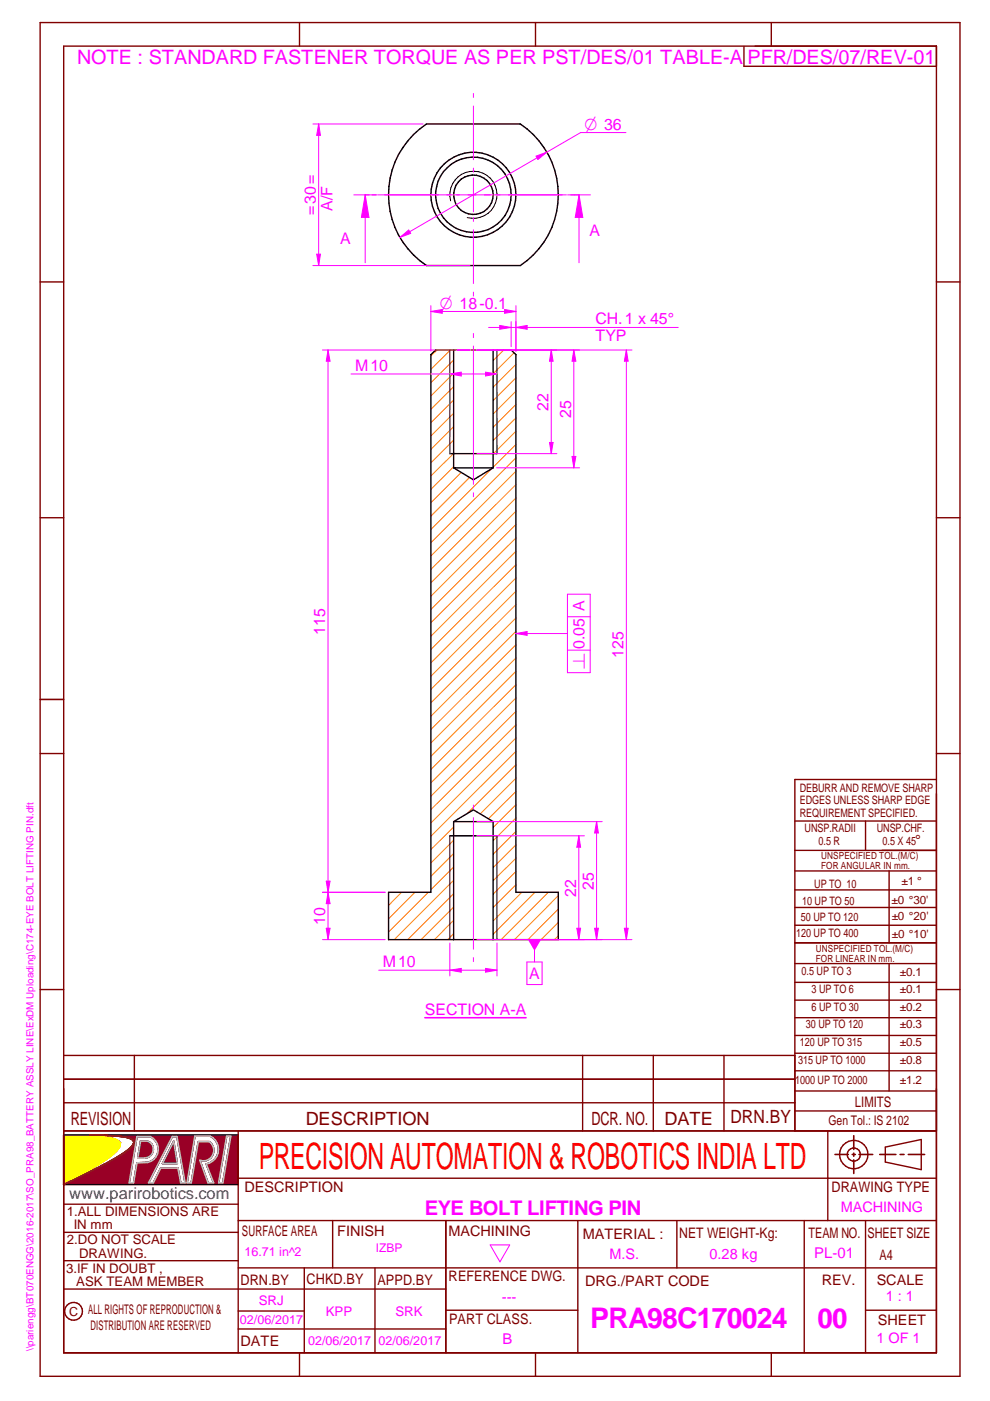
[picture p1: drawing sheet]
<svg xmlns="http://www.w3.org/2000/svg" width="210mm" height="297mm" viewBox="0 0 210 297" stroke-linecap="round" stroke-linejoin="round" font-family="sans-serif">
<g fill="none" stroke="#800000" stroke-width=".3">
<path d="M8.5 4.8h195v287h-195zM13.5 9.8h185v277h-185zM63.5 4.8v5M113.5 4.8v5M157.7 9.9v4.2h40.8M163.5 4.8v5M8.5 59.8h5M198.5 59.8h5M8.5 109.8h5M198.5 109.8h5M8.5 159.8h5M198.5 159.8h5"/>
<path d="M8.5 209.8h5M198.5 209.8h5M63.5 286.8v5M113.5 286.8v5M163.5 286.8v5"/>
</g>
<path d="M8.5 148.3h5" fill="none" stroke="#800000" stroke-width=".34"/>
<path d="M29 241h2.9a2.94 2.94 0 0 1 1.6 2.9 2.94 2.94 0 0 1-2.2 2.6h-2.3l-.7 4.3h-.9zM36.5 241h1l1.7 9.8h-.9l-.6-3.2h-3.6l-1.6 3.2h-1zM41.3 240.9h3.3a3.2 3.2 0 0 1 1.7 3.2 3.2 3.2 0 0 1-2.6 2.7l1.6 4h-1.2l-1.7-4.8a2.23 2.23 0 0 0 2.7-1.1 2.23 2.23 0 0 0-.7-2.8h-2.4l-1.4 8.7h-.9zM48 240.9h.9l-1.7 9.9h-.8z" fill="none" stroke="#991b1e" stroke-width=".34"/>
<path d="M29.8 241.9h1.4a1.85 1.85 0 0 1 1.3 2.1 1.85 1.85 0 0 1-1.8 1.5h-1.5z" fill-rule="evenodd" fill="#990026"/>
<path d="M29.8 241.9h1.4a1.85 1.85 0 0 1 1.3 2.1 1.85 1.85 0 0 1-1.8 1.5h-1.5z" fill="none" stroke="#991b1e" stroke-width=".34"/>
<path d="M36.8 242l.8 4.7h-3.1z" fill="#990026"/>
<path d="M36.8 242l.8 4.7h-3.1z" fill="none" stroke="#991b1e" stroke-width=".34"/>
<path d="M19 240.6l1.4 .1a31.6 31.6 0 0 1 7.1 .6 .93 .93 0 0 1 .8 .7 .93 .93 0 0 1-.4 1.1 16.4 16.4 0 0 1-4 2.8l-2.7 1.5-7.7 3.8 8.1-4.8a9 9 0 0 0 3.8-3.6v-.5M19.3 240.6l4.2 .7 1.4 .5 .5 .4M29 241h2.9a2.94 2.94 0 0 1 1.6 2.9 2.94 2.94 0 0 1-2.2 2.6h-2.3l-.7 4.3h-.9zM29.8 241.9h1.4a1.85 1.85 0 0 1 1.3 2.1 1.85 1.85 0 0 1-1.8 1.5h-1.5zM36.5 241h1l1.7 9.8h-.9l-.6-3.2h-3.6l-1.6 3.2h-1zM36.8 242l.8 4.7h-3.1zM41.3 240.9h3.3a3.2 3.2 0 0 1 1.7 3.2 3.2 3.2 0 0 1-2.6 2.7l1.6 4h-1.2l-1.7-4.8a2.23 2.23 0 0 0 2.7-1.1 2.23 2.23 0 0 0-.7-2.8h-2.4l-1.4 8.7h-.9zM48 240.9h.9l-1.7 9.9h-.8z" fill="none" stroke="#000" stroke-width=".34"/>
<circle cx="25.4" cy="242.2" r=".17" fill="#000"/>
<path d="M29.8 241.9h1.4a1.85 1.85 0 0 1 1.3 2.1 1.85 1.85 0 0 1-1.8 1.5h-1.5zM36.8 242l.8 4.7h-3.1z" fill="none" stroke="#c0c0c0" stroke-width=".34"/>
<path d="M13.5 240.6h5.8l3.6 .5a3.3 3.3 0 0 1 2.5 1.3 2.97 2.97 0 0 1-1.5 2.4l-4.2 2.8-6.2 3.6z" fill-rule="evenodd" fill="#ff0"/>
<path d="M25.4 242.3a1.68 1.68 0 0 1-.8 1.8l-1.4 1.2-2.3 1.6-7.4 4.3" fill="none" stroke="#f1eb1f" stroke-width=".34"/>
<circle cx="25.4" cy="242.3" r=".17" fill="#f1eb1f"/>
<path d="M25.4 242.2l-.6-.5a22.5 22.5 0 0 0-5.5-1.1h-5.8v10.6" fill="none" stroke="#f1eb1f" stroke-width=".34"/>
<path d="M19 240.6l3.6 .5 2 .5a1.05 1.05 0 0 1 .8 .8 1.05 1.05 0 0 1-.3 1.1l-.3 .5a18.3 18.3 0 0 1-4 2.9l-7.3 4.3" fill="none" stroke="#ff0" stroke-width=".34"/>
<path d="M13.5 240.6v10.6" fill="none" stroke="#000" stroke-width=".34"/>
<path d="M13.5 240.6v10.6" fill="none" stroke="#000" stroke-width=".3"/>
<path d="M19 240.6l4.4 .1 2.7 .3 1.8 .5 .4 .4 .1 .4-.3 .6-.8 .8-3 2-3.1 1.7-7.7 3.8h37v-10.6zM29 241h2.9a2.94 2.94 0 0 1 1.6 2.9 2.94 2.94 0 0 1-2.2 2.6h-2.3l-.7 4.3h-.9zM41.3 240.9h3.3a3.2 3.2 0 0 1 1.7 3.2 3.2 3.2 0 0 1-2.6 2.7l1.6 4h-1.2l-1.7-4.8a2.23 2.23 0 0 0 2.7-1.1 2.23 2.23 0 0 0-.7-2.8h-2.4l-1.4 8.7h-.9zM48 240.9h.9l-1.7 9.9h-.8zM36.5 241h1l1.7 9.8h-.9l-.6-3.2h-3.6l-1.6 3.2h-1z" fill-rule="evenodd" fill="#990026"/>
<g fill="none" stroke="#000" stroke-width=".3">
<path d="M87.7 28.5l2.7-2.2h19.9a18 18 0 0 1 0 30h-19.9a18 18 0 0 1-2.7-27.8zM13.5 240.6h37v10.6h-37"/>
<circle cx="100.4" cy="41.3" r="4.2"/>
<circle cx="100.4" cy="41.3" r="8"/>
<circle cx="100.4" cy="41.3" r="9"/>
</g>
<path d="M13.5 251.2a118.2 118.2 0 0 0 12.2-6.4l-4.5 2.6zM19 240.6l6.1 .3 2.4 .4a18.7 18.7 0 0 0-5.6-.6zM27.5 241.3l.5 .3M28 241.6h.1M28 241.6l.4 .5M28.2 241.7l.2 .6M28.4 242.3l-.3 .6-.5 .6-1.9 1.3M28.4 242.3l-.6 .9-2.1 1.6" fill="none" stroke="#991b1e" stroke-width=".34"/>
<path d="M29 241h2.9a2.94 2.94 0 0 1 1.6 2.9 2.94 2.94 0 0 1-2.2 2.6h-2.3l-.7 4.3h-.9zM36.5 241h1l1.7 9.8h-.9l-.6-3.2h-3.6l-1.6 3.2h-1zM41.3 240.9h3.3a3.2 3.2 0 0 1 1.7 3.2 3.2 3.2 0 0 1-2.6 2.7l1.6 4h-1.2l-1.7-4.8a2.23 2.23 0 0 0 2.7-1.1 2.23 2.23 0 0 0-.7-2.8h-2.4l-1.4 8.7h-.9zM48 240.9h.9l-1.7 9.9h-.8z" fill="none" stroke="#c0c0c0" stroke-width=".34"/>
<g fill="none" stroke="#800000" stroke-width=".3">
<path d="M168.5 174.1h30M183.5 174.1v6.2M198.5 168.3v118.5h-185v-56M198.5 165.3h-30v74.5M168.5 180.3h30M168.5 199.9h30M168.5 196.2h30M168.5 192.4h30M168.5 188.7h30M168.5 184.7h30M188.5 184.7v15.2M168.5 219.5h30"/>
<path d="M168.5 215.8h30M168.5 212h30M168.5 208.3h30M168.5 204.3h30M188.5 204.3v27M13.5 239.8h185M13.5 223.8h155M13.5 228.8h155M13.5 233.8h155M28.5 223.8v16M50.5 239.8v47M123.5 223.8v16"/>
<path d="M138.5 223.8v16M153.5 223.8v16M168.5 235.5h30M168.5 231.3h30M168.5 227h30M168.5 223.3h30M175.5 239.8v19M13.5 255.3h37M50.5 249.8h148M50.5 258.8h148M70.5 258.8v10M94.5 258.8v28"/>
<path d="M122.5 258.8v28M143.5 258.8v10M170.5 258.8v28M183.5 258.8v28M187.7 243.2l7.6-1.6v6.4l-7.6-1.6zM13.5 273.3h81M13.5 267.3h37M13.5 261.3h37M50.5 278h14M50.5 268.8h148M64.5 268.8v18M79.5 268.8v18"/>
<path d="M94.5 277.8h28M183.5 277.8h15M50.5 281.8h44"/>
<circle cx="181" cy="244.8" r="3"/>
<circle cx="181" cy="244.8" r="1.4"/>
<circle cx="15.6" cy="278" r="1.89"/>
</g>
<path d="M177 244.8h2.9M180.7 244.8h.7M181 240.8v2.9M181 244.5v.7M181 245.9v2.9M182.1 244.8h2.9M186.5 244.8h3.4M190.8 244.8h.9M192.6 244.8h3.4" fill="none" stroke="#800000" stroke-width=".34"/>
<path d="M95.5 42.6a5 5 0 0 1 4.5-6.3 5 5 0 0 1 5.4 5.5 5 5 0 0 1-6.3 4.3" fill="none" stroke="#000" stroke-width=".21"/>
<g fill="none" stroke="#f0f" stroke-width=".21">
<path d="M100.4 19.8v.9M100.4 22.5v11.4M100.4 35.6v.9M100.4 37.7v7.2M132.7 28.1h-9.6l-38.3 22.2M78.9 41.3h.9M81.5 41.3h11.5M84.8 50.3l1.9-1.5 .4 .7zM94.7 41.3h.9M96.8 41.3h7.2M100.4 46.1v.8M100.4 48.7v11.4"/>
<path d="M105.2 41.3h.8M107.8 41.3h11.4M121 41.3h.9M100.4 61.9v.9"/>
</g>
<path d="M84.8 50.3l1.9-1.5 .4 .7z" fill="#f0f"/>
<path d="M113.7 33.1l2.3-.8-2 1.5z" fill="none" stroke="#f0f" stroke-width=".21"/>
<path d="M113.7 33.1l2.3-.8-2 1.5z" fill="#f0f"/>
<path d="M66.3 26.3h23.4M66.3 56.3h33.4M67.1 53.9h.8l-.3 2.4z" fill="none" stroke="#f0f" stroke-width=".21"/>
<path d="M67.1 53.9h.8l-.3 2.4z" fill="#f0f"/>
<path d="M67.6 26.3l.3 2.4h-.8z" fill="none" stroke="#f0f" stroke-width=".21"/>
<path d="M67.6 26.3l.3 2.4h-.8z" fill="#f0f"/>
<path d="M67.6 26.3v30M79.8 41.3h-2.4v14.4M80.1 41.3h17.3M99.2 41.3h1.7M102.7 41.3h17.4M120.4 41.3h2.4" fill="none" stroke="#f0f" stroke-width=".21"/>
<path d="M77.4 41.3l.8 4.8h-1.6z" fill="#f0f"/>
<path d="M77.4 41.3l.8 4.8h-1.6zM122.8 41.3v14.4" fill="none" stroke="#f0f" stroke-width=".21"/>
<path d="M122.8 41.3l.8 4.8h-1.6z" fill="#f0f"/>
<path d="M75 41.3h2.4M122.8 41.3l.8 4.8h-1.6zM122.8 41.3h2.4M96.9 74.2h37.1M100.4 70.7v.9M100.4 73.4v29.3M100.4 104.5v.8M100.4 170.7v.9M100.4 173.4v27.9M112.2 199.2h21.8M132.4 196.8h.8l-.4 2.4zM100.4 203v.9" fill="none" stroke="#f0f" stroke-width=".21"/>
<g fill="none" stroke="#ff8000" stroke-width=".21">
<path d="M92.7 74.2l-1.3 1.3M95.5 74.2l-4.1 4.1M96.2 76.3l-4.8 4.9M96.2 79.2l-4.8 4.7M106.8 74.2l-2.2 2.3M109 74.8l-4.4 4.4M109.4 77.3l-4.8 4.8M96.2 82l-4.8 4.8M96.2 84.8l-4.8 4.8M96.2 87.6l-4.8 4.9M96.2 90.5l-4.8 4.8M96.2 93.3l-4.8 4.8"/>
<path d="M96.2 96.1l-4.8 4.8M96.2 99l-4.8 4.8M104.2 99.4l-12.8 12.9M109.4 80.1l-4.8 4.8M109.4 82.9l-4.8 4.9M109.4 85.8l-4.8 4.8M109.4 88.6l-4.8 4.8M109.4 91.4l-4.8 4.8M109.4 94.2l-4.8 4.9M109.4 97.1l-18 18M109.4 99.9l-18 18M97.8 100.2l-6.4 6.4"/>
<path d="M99.6 101.2l-8.2 8.2M109.4 102.7l-18 18M109.4 105.6l-18 18M109.4 108.4l-18 18M109.4 111.2l-18 18M109.4 114l-18 18M109.4 116.9l-18 18M109.4 119.7l-18 18M109.4 122.6l-18 17.9M109.4 125.3l-18 18.1M109.4 128.2l-18 18M109.4 131l-18 18"/>
<path d="M109.4 133.9l-18 17.9M109.4 136.7l-18 18M109.4 139.5l-18 18M109.4 142.3l-18 18.1M109.4 145.2l-18 18M109.4 148l-18 18M109.4 150.8l-18 18M109.4 153.7l-18 18M109.4 156.5l-18 18M109.4 159.3l-18 18M96.2 175.3l-4.8 4.8M96.2 178.1l-4.8 4.9"/>
<path d="M109.4 162.1l-10.4 10.4M109.4 165l-7.6 7.6M109.4 167.8l-5.9 5.8M109.4 170.6l-4.8 4.8M109.4 173.4l-4.8 4.9M109.4 176.3l-4.8 4.8M109.4 179.1l-4.8 4.8M85.1 189.2l-2.7 2.8M88 189.2l-5.6 5.6M90.8 189.2l-8.4 8.4M96.2 181l-4.8 4.8M96.2 183.8l-4.8 4.8"/>
<path d="M96.2 186.6l-12.6 12.6M96.2 189.5l-9.8 9.7M96.2 192.3l-6.9 6.9M96.2 195.1l-4.1 4.1M96.2 198l-1.2 1.2M109.4 181.9l-4.8 4.8M109.4 184.8l-4.8 4.8M109.4 187.6l-4.8 4.8M110.6 189.2l-6 6M113.4 189.2l-8.8 8.9M116.2 189.2l-9.9 10M118.4 189.9l-9.3 9.3"/>
<path d="M118.4 192.7l-6.5 6.5M118.4 195.6l-3.7 3.6M118.4 198.4l-.8 .8"/>
</g>
<path d="M91.4 75.2l1-1h16l1 1v114h9v10h-36v-10h9zM96.2 74.2v25M104.6 74.2v25M95.4 96.2h10M96.2 99.2h8.4M96.2 99.2l4.2 2.5 4.2-2.5M95.4 177.2h10M96.2 174.2l4.2-2.5 4.2 2.5M96.2 174.2h8.4M96.2 174.2v25M104.6 174.2v25" fill="none" stroke="#000" stroke-width=".3"/>
<path d="M95.4 74.2v22M105.4 74.2v22M95.4 177.2v22M105.4 177.2v22" fill="none" stroke="#000" stroke-width=".21"/>
<path d="M90.1 215.8h21.4" fill="none" stroke="#f0f" stroke-width=".34"/>
<path d="M132.4 196.8h.8l-.4 2.4z" fill="#f0f"/>
<path d="M132.8 74.2l.4 2.4h-.8z" fill="none" stroke="#f0f" stroke-width=".21"/>
<path d="M132.8 74.2l.4 2.4h-.8z" fill="#f0f"/>
<path d="M132.8 74.2v125M68.4 199.2h13.3M68.4 189.2h13.3M69.2 196.8h.8l-.4 2.4z" fill="none" stroke="#f0f" stroke-width=".21"/>
<path d="M69.2 196.8h.8l-.4 2.4z" fill="#f0f"/>
<path d="M69.6 189.2l.4 2.4h-.8z" fill="none" stroke="#f0f" stroke-width=".21"/>
<path d="M69.6 189.2l.4 2.4h-.8z" fill="#f0f"/>
<path d="M68.4 74.2h31.3M68.4 189.2h13.3M69.2 186.8h.8l-.4 2.4zM69.6 189.2v10" fill="none" stroke="#f0f" stroke-width=".21"/>
<path d="M69.2 186.8h.8l-.4 2.4z" fill="#f0f"/>
<path d="M69.6 74.2l.4 2.4h-.8z" fill="none" stroke="#f0f" stroke-width=".21"/>
<path d="M69.6 74.2l.4 2.4h-.8z" fill="#f0f"/>
<path d="M69.6 74.2v115M91.4 64.8v9.7M91.4 66l2.4-.4v.8zM109.4 64.8v9.7" fill="none" stroke="#f0f" stroke-width=".21"/>
<path d="M91.4 66l2.4-.4v.8z" fill="#f0f"/>
<path d="M107 65.6l2.4 .4-2.4 .4z" fill="none" stroke="#f0f" stroke-width=".21"/>
<path d="M107 65.6l2.4 .4-2.4 .4z" fill="#f0f"/>
<path d="M91.4 66h18M108.4 68.2v5.3M109.4 68.2v6.3M109.4 69.4l2.4-.4v.8z" fill="none" stroke="#f0f" stroke-width=".21"/>
<path d="M109.4 69.4l2.4-.4v.8z" fill="#f0f"/>
<path d="M106 69l2.4 .4-2.4 .4z" fill="none" stroke="#f0f" stroke-width=".21"/>
<path d="M106 69l2.4 .4-2.4 .4z" fill="#f0f"/>
<path d="M95.4 79.3l2.4-.4v.8zM103.6 69.4h40.2" fill="none" stroke="#f0f" stroke-width=".21"/>
<path d="M95.4 79.3l2.4-.4v.8z" fill="#f0f"/>
<path d="M103 78.9l2.4 .4-2.4 .4z" fill="none" stroke="#f0f" stroke-width=".21"/>
<path d="M103 78.9l2.4 .4-2.4 .4z" fill="#f0f"/>
<path d="M74.4 79.3h31M105.3 74.2h12.8M101.1 96.2h17M116.5 93.8h.8l-.4 2.4z" fill="none" stroke="#f0f" stroke-width=".21"/>
<path d="M95.4 79.3v1.9M105.4 79.3v1.9M95.4 83.1v3.7M95.4 88.7v3.8M95.4 94.4v1.8M105.4 83.1v3.7M105.4 88.7v3.8M105.4 94.4v1.8" fill="none" stroke="#6d6d6d" stroke-width=".25"/>
<path d="M116.5 93.8h.8l-.4 2.4z" fill="#f0f"/>
<path d="M116.9 74.2l.4 2.4h-.8z" fill="none" stroke="#f0f" stroke-width=".21"/>
<path d="M116.9 74.2l.4 2.4h-.8z" fill="#f0f"/>
<path d="M101.1 74.2h21.8M116.9 74.2v22M121.7 74.2l.4 2.4h-.8zM105.3 99.2h17.6" fill="none" stroke="#f0f" stroke-width=".21"/>
<path d="M121.7 74.2l.4 2.4h-.8z" fill="#f0f"/>
<path d="M121.3 96.8h.8l-.4 2.4z" fill="none" stroke="#f0f" stroke-width=".21"/>
<path d="M121.3 96.8h.8l-.4 2.4z" fill="#f0f"/>
<path d="M121.7 74.2v25M101.1 177.2h22.8M112.2 199.2h11.7M122.3 196.8h.8l-.4 2.4z" fill="none" stroke="#f0f" stroke-width=".21"/>
<path d="M122.3 196.8h.8l-.4 2.4z" fill="#f0f"/>
<path d="M122.7 177.2l.4 2.4h-.8z" fill="none" stroke="#f0f" stroke-width=".21"/>
<path d="M122.7 177.2l.4 2.4h-.8z" fill="#f0f"/>
<path d="M101.1 174.2h26.6M122.7 177.2v22M101.1 199.2h26.6M126.1 196.8h.8l-.4 2.4z" fill="none" stroke="#f0f" stroke-width=".21"/>
<path d="M126.1 196.8h.8l-.4 2.4z" fill="#f0f"/>
<path d="M126.5 174.2l.4 2.4h-.8z" fill="none" stroke="#f0f" stroke-width=".21"/>
<path d="M126.5 174.2l.4 2.4h-.8z" fill="#f0f"/>
<path d="M126.5 174.2v25M95.4 199.9v7M105.4 199.9v7M95.4 205.7l2.4-.4v.8z" fill="none" stroke="#f0f" stroke-width=".21"/>
<path d="M95.4 205.7l2.4-.4v.8z" fill="#f0f"/>
<path d="M103 205.3l2.4 .4-2.4 .4z" fill="none" stroke="#f0f" stroke-width=".21"/>
<path d="M103 205.3l2.4 .4-2.4 .4z" fill="#f0f"/>
<path d="M113.3 199.2v4.8M80.3 205.7h25.1M103.9 263.9h4.2l-2.1 3.6z" fill="none" stroke="#f0f" stroke-width=".21"/>
<path d="M111.9 199.2h2.8l-1.4 2.4z" fill="#f0f"/>
<path d="M109.4 134.3h10.9M111.7 204h3.2v4.7h-3.2z" fill="none" stroke="#f0f" stroke-width=".21"/>
<path d="M109.4 134.3l2.4-.4v.8z" fill="#f0f"/>
<path d="M109.4 134.3l2.4-.4v.8zM120.3 137.8h4.8M120.3 130.8h4.8M120.3 126h4.8v16.6h-4.8z" fill="none" stroke="#f0f" stroke-width=".21"/>
<text font-size="7.7" fill="#f00" x="54.9" y="247.9">PRECISION AUTOMATION &amp; ROBOTICS INDIA LTD</text>
<text font-size="6" fill="#f0f" x="125.1" y="281.6">PRA98C170024</text>
<text font-size="5.9" fill="#f0f" x="173.3" y="281.6">00</text>
<text font-size="4.3" fill="#f0f" x="90.1" y="257.6">EYE BOLT LIFTING PIN</text>
<g font-size="4.2" fill="#f0f">
<text x="16.3" y="13.6">NOTE : STANDARD FASTENER TORQUE AS PER PST/DES/01 TABLE-A</text>
<text x="158.5" y="13.5">PFR/DES/07/REV-01</text>
</g>
<g font-size="3.9" fill="#800000">
<text x="15" y="238.4">REVISION</text>
<text x="64.8" y="238.4">DESCRIPTION</text>
<text x="125.4" y="238.5">DCR. NO.</text>
<text x="140.9" y="238.4">DATE</text>
<text x="154.9" y="238.2">DRN.BY</text>
</g>
<g font-size="3.7" fill="#f0f">
<text x="123.9" y="27.5">O 36</text>
<text x="93.3" y="65.4">O 18-0.1</text>
<text x="124" y="141.9" transform="rotate(-90 124 141.9)">n</text>
</g>
<text font-size="3.5" fill="#00f" x="14.7" y="254.1">www.parirobotics.com</text>
<g font-size="3.4" fill="#f0f">
<text x="66.9" y="45.6" transform="rotate(-90 66.9 45.6)">=30=</text>
<text x="70.5" y="44.7" transform="rotate(-90 70.5 44.7)">A/F</text>
<text x="72.1" y="51.8">A</text>
<text x="125" y="50.1">A</text>
<text x="126.2" y="68.8">CH.1 x 45°</text>
<text x="126.2" y="72.4">TYP</text>
<text x="75.3" y="78.7">M10</text>
<text x="116.3" y="87.1" transform="rotate(-90 116.3 87.1)">22</text>
<text x="121.1" y="88.6" transform="rotate(-90 121.1 88.6)">25</text>
<text x="69" y="134.5" transform="rotate(-90 69 134.5)">115</text>
<text x="124" y="137.6" transform="rotate(-90 124 137.6)">0.05 A</text>
<text x="132.2" y="139.5" transform="rotate(-90 132.2 139.5)">125</text>
<text x="122.1" y="190.1" transform="rotate(-90 122.1 190.1)">22</text>
<text x="125.9" y="188.6" transform="rotate(-90 125.9 188.6)">25</text>
<text x="69" y="196.1" transform="rotate(-90 69 196.1)">10</text>
<text x="81.2" y="205.1">M10</text>
<text x="112.2" y="207.6">A</text>
<text x="90.1" y="215.2">SECTION A-A</text>
</g>
<g font-size="3.1" fill="#800000">
<text x="194.1" y="179.2">°</text>
<text x="181.3" y="234.7">LIMITS</text>
<text x="51.8" y="252.8">DESCRIPTION</text>
<text x="176.3" y="252.8">DRAWING TYPE</text>
<text x="51.3" y="262.1">SURFACE AREA</text>
<text x="71.5" y="262.1">FINISH</text>
<text x="95.1" y="262">MACHINING</text>
<text x="123.6" y="262.6">MATERIAL :</text>
<text x="144" y="262.6">NET WEIGHT-Kg:</text>
<text x="171.5" y="262.4">TEAM NO.</text>
<text x="183.9" y="262.4">SHEET SIZE</text>
<text x="186.5" y="267.2">A4</text>
<text x="51" y="272.5">DRN.BY</text>
<text x="65" y="272.3">CHKD.BY</text>
<text x="80" y="272.5">APPD.BY</text>
<text x="95.1" y="271.6">REFERENCE DWG.</text>
<text x="124" y="272.6">DRG./PART CODE</text>
<text x="174.2" y="272.5">REV.</text>
<text x="185.9" y="272.4">SCALE</text>
<text x="95.2" y="280.7">PART CLASS.</text>
<text x="186.1" y="280.9">SHEET</text>
<text x="51" y="285.4">DATE</text>
</g>
<g font-size="3.1" fill="#f0f">
<text x="178.3" y="256.9">MACHINING</text>
<text x="129.2" y="267">M.S.</text>
<text x="150.4" y="266.8">0.28 kg</text>
<text x="172.6" y="266.7">PL-01</text>
<text x="106.4" y="276">---</text>
<text x="187.8" y="275.9">1 : 1</text>
<text x="106.6" y="284.9">B</text>
<text x="185.8" y="284.8">1 OF 1</text>
</g>
<g font-size="2.8" fill="#800000">
<text x="175.7" y="238.5">Gen Tol.: IS 2102</text>
<text x="14.1" y="257.7">1.ALL DIMENSIONS ARE</text>
<text x="14.2" y="263.8">2.DO NOT SCALE</text>
<text x="15.6" y="260.5">IN mm</text>
<text x="14" y="269.9">3.IF IN DOUBT ,</text>
<text x="16.8" y="266.6">DRAWING.</text>
<text x="16.2" y="272.7">ASK TEAM MEMBER</text>
<text x="18.7" y="278.5">ALL RIGHTS OF REPRODUCTION &amp;</text>
<text x="19.2" y="281.9">DISTRIBUTION ARE RESERVED</text>
</g>
<g font-size="2.8" fill="#f0f">
<text x="54.9" y="276.6">SRJ</text>
<text x="69.1" y="279.1">KPP</text>
<text x="83.9" y="279">SRK</text>
</g>
<g font-size="2.7" fill="#f0f">
<text x="51.8" y="266.3">16.71 in^2</text>
<text x="50.9" y="280.8">02/06/2017</text>
<text x="65.3" y="285.2">02/06/2017</text>
<text x="80.2" y="285.2">02/06/2017</text>
</g>
<text font-size="2.7" fill="#800000" x="14.6" y="279">C</text>
<g font-size="2.5" fill="#800000">
<text x="169.6" y="167.9">DEBURR AND REMOVE SHARP</text>
<text x="169.6" y="170.6">EDGES UNLESS SHARP EDGE</text>
<text x="169.6" y="173.3">REQUIREMENT SPECIFIED.</text>
<text x="170.6" y="176.5">UNSP.RADII</text>
<text x="173.5" y="179.2">0.5 R</text>
<text x="185.9" y="176.4">UNSP.CHF.</text>
<text x="187.1" y="179.2">0.5 X 45</text>
<text x="170.1" y="191.8">10 UP TO 50</text>
<text x="172.6" y="188.3">UP TO 10</text>
<text x="189" y="191.7">±0 °30'</text>
<text x="191.1" y="187.5">±1 °</text>
<text x="169.8" y="195.2">50 UP TO 120</text>
<text x="189.1" y="195.1">±0 °20'</text>
<text x="168.8" y="198.7">120 UP TO 400</text>
<text x="189.1" y="199">±0 °10'</text>
<text x="169.9" y="206.8">0.5 UP TO 3</text>
<text x="190.8" y="206.8">±0.1</text>
<text x="172" y="214.2">6 UP TO 30</text>
<text x="172" y="210.5">3 UP TO 6</text>
<text x="190.8" y="214.3">±0.2</text>
<text x="190.8" y="210.6">±0.1</text>
<text x="169.6" y="221.7">120 UP TO 315</text>
<text x="170.9" y="218">30 UP TO 120</text>
<text x="190.8" y="221.8">±0.5</text>
<text x="190.8" y="218.1">±0.3</text>
<text x="169.2" y="225.5">315 UP TO 1000</text>
<text x="190.8" y="225.6">±0.8</text>
<text x="168.6" y="229.7">1000 UP TO 2000</text>
<text x="190.8" y="229.8">±1.2</text>
</g>
<text font-size="2.5" fill="#f0f" x="79.7" y="265.5">IZBP</text>
<g font-size="2.1" fill="#800000">
<text x="174.1" y="184.2">FOR ANGULAR IN mm.</text>
<text x="174.1" y="182.1">UNSPECIFIED TOL.(M/C)</text>
<text x="173" y="203.9">FOR LINEAR IN mm.</text>
<text x="173" y="201.8">UNSPECIFIED TOL.(M/C)</text>
</g>
<text font-size="2.1" fill="#f0f" x="7.1" y="286.5" transform="rotate(-90 7.1 286.5)">\\pariengg\BT070ENGG\2016-2017\SO_PRA98_BATTERY ASSLY LINE\ExDM Uploading\C174-EYE BOLT LIFTING PIN.dft</text>
</svg>
